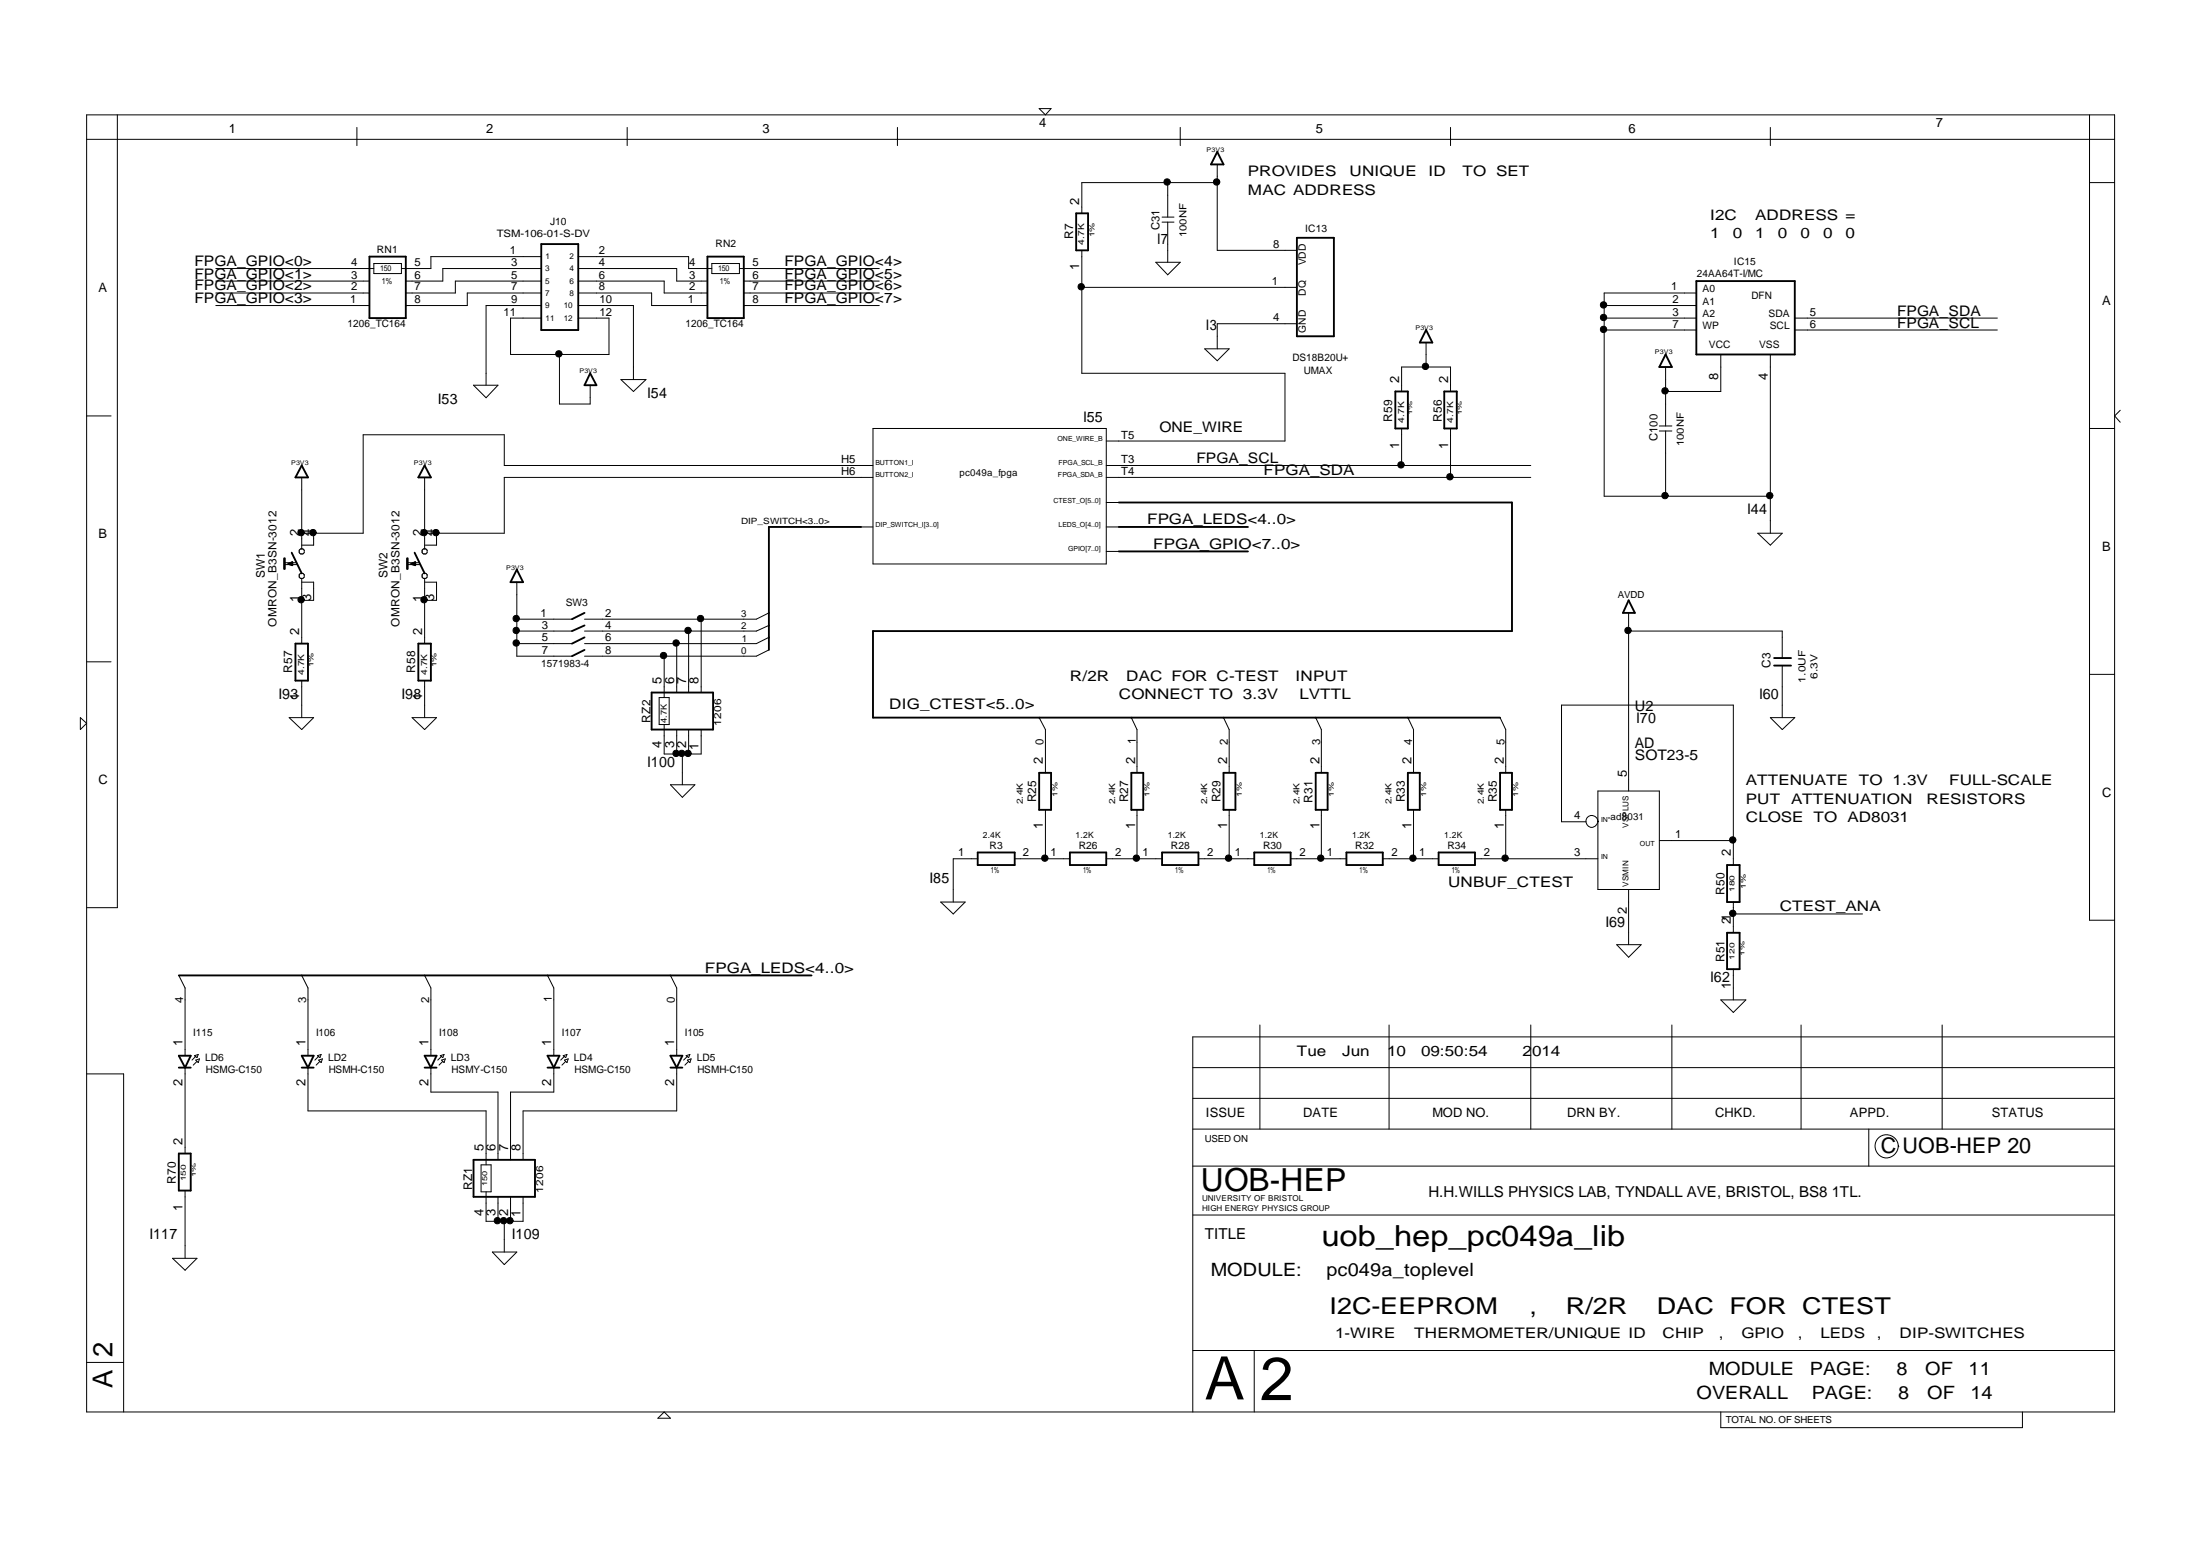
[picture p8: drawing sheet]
<svg xmlns="http://www.w3.org/2000/svg" width="297mm" height="210mm" viewBox="0 0 297 210" stroke-linecap="round" stroke-linejoin="round" font-family="sans-serif">
<g fill="none" stroke="#000" stroke-width=".25">
<path d="M49.9 34.6h4.9v8.3h-4.9zM73.1 32.9h5v11.6h-5zM95.5 34.6h4.9v8.3h-4.9zM145.3 28.8h1.6v5h-1.6zM164.4 20.5l.8 1.7h-1.7zM175.1 32.1h5v13.3h-5zM229 37.9h13.3v9.9h-13.3zM79.7 50.4l.8 1.6h-1.6zM188.4 52.8h1.7v5h-1.7zM192.5 44.5l.9 1.7h-1.7zM195 52.8h1.7v5h-1.7zM224.9 47.8l.8 1.7h-1.7z"/>
<path d="M38.4 75.4v1.4M38.5 75.4v1.4M39 76.1l.5-.2v.4zM39 76.1l.5 .1M39 76.1h.5M39.4 74.6l1.3 2.8M39.5 76l-.5 .1M40.7 62.8l.9 1.6h-1.7zM55 75.4v1.4M55.6 76.1h.5M55.6 76.1l.5-.2v.4zM55.6 76.1l.5 .1"/>
<path d="M56 74.6l1.3 2.8M56.1 76l-.5 .1M57.3 62.8l.9 1.6h-1.7zM69.8 76.9l.8 1.7h-1.7zM116.3 71.1h-12.5v16.6M151.1 67.8h53v17.4h-86.2v11.7h84.6M151.1 71.1h17.4M151.1 74.4h17.4M39.9 86.9h1.7v5h-1.7zM56.5 86.9h1.7v5h-1.7zM78.9 82.7l-1.7 .9M78.9 87.7l-1.7 .9"/>
<path d="M78.9 86l-1.7 .9M78.9 84.4l-1.7 .8M88 93.5h8.3v5h-8.3zM219.9 81l.8 1.7h-1.6zM239.5 89.8h2.3M239.5 88.8h2.3M132 115.1h5v1.7h-5zM140.3 104.3h1.6v5h-1.6zM144.5 115.1h4.9v1.7h-4.9zM152.8 104.3h1.6v5h-1.6zM156.9 115.1h4.9v1.7h-4.9zM165.2 104.3h1.6v5h-1.6z"/>
<path d="M169.3 115.1h5v1.7h-5zM177.6 104.3h1.7v5h-1.7zM181.8 115.1h4.9v1.7h-4.9zM190.1 104.3h1.6v5h-1.6zM194.2 115.1h4.9v1.7h-4.9zM202.5 104.3h1.6v5h-1.6zM233.2 116.8h1.7v5h-1.7zM24.1 131.7h85.5M233.2 125.9h1.7v4.9h-1.7zM24.1 142.5h1.7l-.8 1.6zM24.1 144.1h1.7M24.1 155.7h1.7v5h-1.7z"/>
<path d="M40.7 142.5h1.6l-.7 1.6zM40.7 144.1h1.6M57.3 142.5h1.6l-.7 1.6zM57.3 144.1h1.6M63.9 156.6h8.3v5h-8.3zM73.9 142.5h1.6l-.7 1.6zM73.9 144.1h1.6M90.5 142.5h1.6l-.7 1.6zM90.5 144.1h1.6"/>
</g>
<g fill="none" stroke="#000" stroke-width=".14">
<path d="M11.7 15.5h273.8v175.1h-273.8zM11.7 18.8h273.8M15.8 15.5v107h-4.1M48.2 17.2v2.5M84.7 17.2v2.5M121.2 17.2v2.5M140.3 14.7h1.6l-.7 .8zM159.4 17.2v2.5M195.8 17.2v2.5M239 17.2v2.5M282.1 15.5v108.7h3.4M29.1 39.6h20.8"/>
<path d="M29.1 37.9h20.8M29.1 36.2h21.4M50.5 35.6h3.7v1.3h-3.7zM73.1 34.6h-14.9v1.6h-4M73.1 39.6h-10v1.6h-8.3M73.1 37.9h-11.6v1.7h-6.7M73.1 36.2h-13.3v1.7h-5M78.1 36.2h13.3v1.7h4.1M78.1 39.6h9.9v1.6h7.5M78.1 37.9h11.6v1.7h5.8M78.1 34.6h14.9v1.6h3.1M96.1 35.6h3.7v1.3h-3.7z"/>
<path d="M99.8 36.2h18.9M100.4 39.6h18.3M100.4 37.9h18.3M146.1 38.8h29M146.1 33.8v16.6h27.4v9.1h-24.1M156.1 35.4h3.3l-1.7 1.7zM156.9 30h1.6M156.9 29.3h1.6M157.7 24.7v4.6M157.7 30v5.4M164.4 22.2v11.6h10.7M164.4 24.7h-18.3v4.1"/>
<path d="M229 39.6h-12.4v27.4h22.4M282.1 24.7h3.4M11.7 56.1h3.3M29.1 41.2h20.8M63.9 52h3.3l-1.6 1.7zM73.1 42.9h-4.2v4.9h13.3v-4.9h-4.1M73.1 41.2h-7.5v10.8M75.5 47.8v6.7h4.2v-2.5M78.1 41.2h7.4v10M83.8 51.2h3.4l-1.7 1.6zM100.4 41.2h18.3M117.9 57.8h31.5v18.3h-31.5z"/>
<path d="M162.7 47.1h3.3l-1.6 1.6zM175.1 43.7h-10.7v3.4M189.2 52.8v-3.3h6.6v3.3M189.2 57.8v5M192.5 46.2v3.3M195.8 57.8v6.6M216.6 42.9h12.4M216.6 44.5h12.4M216.6 41.2h12.4M224 58.2h1.7M224 57.5h1.7M224.9 49.5v8"/>
<path d="M224.9 58.2v8.8M232.3 47.8v5h-7.4M239 47.8v24.2M242.3 42.9h27.4M242.3 44.5h27.4M282.1 57.8h3.4M286.3 55.4l-.8 .7 .8 .9M38.5 76.2h1.6M38.5 76h1.6M39.5 76l-.5 .1M40.7 64.4v9.7M40.7 78.1v8.8"/>
<path d="M40.7 78.6h1.6v2.4h-1.6M41.1 74.4v-.1l-.2-.2h-.3l-.2 .2v.3l.2 .2h.3l.2-.3M41.1 77.7v-.1l-.2-.2h-.3l-.2 .2v.3l.2 .2h.3l.2-.3M42.3 72v1.6h-1.6M55 76.2h1.7M55 76h1.7M56.1 76l-.5 .1M57.3 78.6h1.6v2.4h-1.6M57.3 64.4v9.7M57.3 78.1v8.8M57.7 74.4v-.1l-.2-.2h-.3l-.2 .2v.3l.2 .2h.3l.2-.3M57.7 77.7v-.1l-.2-.2h-.3l-.2 .2v.3l.2 .2h.3l.2-.3"/>
<path d="M58.9 72v1.6h-1.6M69.8 78.6v10h7.4M116.3 71.1h1.6M117.9 62.8h-49.8v-4.1h-19.1v13.3h-8.3M117.9 64.4h-49.8v7.6h-10.8M149.4 62.8h57.3M149.4 64.4h57.3M149.4 67.8h1.7M149.4 71.1h1.7M149.4 74.4h1.7M237.3 72h3.3l-1.6 1.6zM10.8 96.9l.9 .7-.9 .9z"/>
<path d="M11.7 89.3h3.3M39 96.9h3.3l-1.6 1.6zM40.7 91.9v5M55.6 96.9h3.3l-1.6 1.6zM57.3 91.9v5M69.8 86.9h7.4M69.8 85.2h7.4M69.8 83.6h7.4M89 94.2h1.4v3.6h-1.4zM89.7 88.6v5.6M89.7 97.8v4h5v-3.3M91.4 86.9v6.6"/>
<path d="M91.4 98.5v3.3M93 85.2v8.3M93 98.5v3.3M94.7 83.6v9.9M103.8 87.7l-1.7 .9h-23.2M103.8 86l-1.7 .9h-23.2M103.8 84.4l-1.7 .8h-23.2M103.8 82.7l-1.7 .9h-23.2M140.3 96.9l.9 1.6v5.8M152.8 96.9l.7 1.6v5.8M165.2 96.9l.8 1.6v5.8M177.6 96.9l.8 1.6v5.8"/>
<path d="M190.1 96.9l.8 1.6v5.8M202.5 96.9l.8 1.6v5.8M219.9 85.2h20.7v3.6M219.9 82.7v24.1M239 96.9h3.3l-1.7 1.6zM240.6 89.8v7.1M282.1 91h3.4M90.5 105.9h3.3l-1.7 1.7zM92.1 101.8v4.1M132 115.9h-3.3v5.9M137 115.9h7.5M141.2 109.3v6.6"/>
<path d="M149.4 115.9h7.5M153.5 109.3v6.6M161.8 115.9h7.5M166 109.3v6.6M174.3 115.9h7.5M178.4 109.3v6.6M186.7 115.9h7.5M190.9 109.3v6.6M199.1 115.9h16.6M203.3 109.3v6.6M214.1 110.9h-3.3v-15.7h23.2v21.6M215.7 110.8a.8 .8 0 0 1-1 .8 .8 .8 0 0 1-.3-1.3 .8 .8 0 0 1 1.3 .2l.1 .4"/>
<path d="M215.7 106.8h8.3v13.3h-8.3zM224 113.5h10M24.1 131.7l.9 1.7v9.1M40.7 131.7l.9 1.7v9.1M57.3 131.7l.9 1.7v9.1M73.9 131.7l.9 1.7v9.1M90.5 131.7l.9 1.7v9.1M127 121.8h3.3l-1.6 1.6zM170.1 138.4v14M187.5 138.4v14M206.7 138.4v14M218.3 127.5h3.3l-1.7 1.7z"/>
<path d="M219.9 120.1v7.4M225.7 138.4v14M232.3 135h3.4l-1.7 1.7zM234 121.8v4.1M234 130.8v4.2M234 123.4h17.5M243.2 138.4v14M262.2 138.4v14M285.5 140h-124.5v50.6M11.7 145h5v45.6M25 144.1v11.6M26.3 142.5l.5-.2-.2 .5z"/>
<path d="M26.4 143.1l.5-.2-.1 .5zM26.4 142.6l-.5 .5M26.6 143.3l-.5 .5M41.6 144.1v5.9h24v7.2M42.9 142.5l.5-.2-.2 .5zM43 143.1l.5-.2-.1 .5zM43 142.6l-.5 .5M43.2 143.3l-.5 .5M58.2 144.1v3.3h9v9.2M59.4 142.5l.6-.2-.2 .5zM59.6 143.1l.5-.2-.1 .5zM59.6 142.6l-.5 .5"/>
<path d="M59.8 143.3l-.5 .5M65 157.2h1.3v3.7h-1.3zM74.8 144.1v3.3h-5.9v9.2M76 142.5l.6-.2-.2 .5zM76.2 143.1l.5-.2-.1 .5zM76.2 142.6l-.5 .5M76.4 143.3l-.5 .5M91.4 144.1v5.9h-20.8v6.6M92.6 142.5l.5-.2-.1 .5zM92.8 143.1l.5-.2-.2 .5zM92.8 142.6l-.5 .5M93 143.3l-.5 .5"/>
<path d="M161 148.3h124.5M161 144.1h124.5M161 157.4h124.5M161 152.4h124.5M252.3 152.4v5M256.3 154.7a1.56 1.56 0 0 1-2.2 1.5 1.56 1.56 0 0 1-.4-2.6 1.56 1.56 0 0 1 2.5 .6l.2 .6M23.3 169.9h3.3l-1.6 1.6zM25 160.7v9.2M65.6 160.9v4h5v-3.3M66.5 169h3.3l-1.7 1.7zM67.2 161.6v3.3M68.1 164.9v4.1"/>
<path d="M68.9 161.6v3.3M161 164h124.5M11.7 183.9h5M88.8 191.4l.9-.8 .8 .8zM161 182.3h124.5M169.3 182.3v8.3M232.3 190.6v2.1h40.8v-2.1"/>
<circle cx="146" cy="38.7" r=".43"/>
<circle cx="157.6" cy="24.6" r=".43"/>
<circle cx="164.3" cy="24.6" r=".43"/>
<circle cx="75.4" cy="47.8" r=".43"/>
<circle cx="192.5" cy="49.5" r=".43"/>
<circle cx="216.5" cy="44.5" r=".43"/>
<circle cx="216.5" cy="41.2" r=".43"/>
<circle cx="216.5" cy="42.9" r=".43"/>
<circle cx="224.8" cy="52.8" r=".43"/>
<circle cx="40.6" cy="71.9" r=".43"/>
<circle cx="42.3" cy="71.9" r=".43"/>
<circle cx="57.2" cy="71.9" r=".43"/>
<circle cx="58.9" cy="71.9" r=".43"/>
<circle cx="189.2" cy="62.8" r=".43"/>
<circle cx="195.8" cy="64.4" r=".43"/>
<circle cx="224.8" cy="66.9" r=".43"/>
<circle cx="238.9" cy="66.9" r=".43"/>
<circle cx="40.6" cy="81" r=".43"/>
<circle cx="57.2" cy="81" r=".43"/>
<circle cx="69.7" cy="86.8" r=".43"/>
<circle cx="69.7" cy="85.1" r=".43"/>
<circle cx="69.7" cy="83.5" r=".43"/>
<circle cx="89.6" cy="88.5" r=".43"/>
<circle cx="91.3" cy="86.8" r=".43"/>
<circle cx="92.9" cy="85.1" r=".43"/>
<circle cx="94.6" cy="83.5" r=".43"/>
<circle cx="219.8" cy="85.1" r=".43"/>
<circle cx="91.3" cy="101.7" r=".43"/>
<circle cx="92" cy="101.7" r=".43"/>
<circle cx="92.9" cy="101.7" r=".43"/>
<circle cx="141.1" cy="115.8" r=".43"/>
<circle cx="153.4" cy="115.8" r=".43"/>
<circle cx="165.9" cy="115.8" r=".43"/>
<circle cx="178.3" cy="115.8" r=".43"/>
<circle cx="190.8" cy="115.8" r=".43"/>
<circle cx="203.2" cy="115.8" r=".43"/>
<circle cx="233.9" cy="113.4" r=".43"/>
<circle cx="233.9" cy="123.3" r=".43"/>
<circle cx="67.1" cy="164.8" r=".43"/>
<circle cx="68" cy="164.8" r=".43"/>
<circle cx="68.8" cy="164.8" r=".43"/>
</g>
<g fill="#000">
<circle cx="146" cy="38.7" r=".43"/>
<circle cx="157.6" cy="24.6" r=".43"/>
<circle cx="164.3" cy="24.6" r=".43"/>
<circle cx="75.4" cy="47.8" r=".43"/>
<circle cx="192.5" cy="49.5" r=".43"/>
<circle cx="216.5" cy="44.5" r=".43"/>
<circle cx="216.5" cy="41.2" r=".43"/>
<circle cx="216.5" cy="42.9" r=".43"/>
<circle cx="224.8" cy="52.8" r=".43"/>
<circle cx="40.6" cy="71.9" r=".43"/>
<circle cx="42.3" cy="71.9" r=".43"/>
<circle cx="57.2" cy="71.9" r=".43"/>
<circle cx="58.9" cy="71.9" r=".43"/>
<circle cx="189.2" cy="62.8" r=".43"/>
<circle cx="195.8" cy="64.4" r=".43"/>
<circle cx="224.8" cy="66.9" r=".43"/>
<circle cx="238.9" cy="66.9" r=".43"/>
<circle cx="40.6" cy="81" r=".43"/>
<circle cx="57.2" cy="81" r=".43"/>
<circle cx="69.7" cy="86.8" r=".43"/>
<circle cx="69.7" cy="85.1" r=".43"/>
<circle cx="69.7" cy="83.5" r=".43"/>
<circle cx="89.6" cy="88.5" r=".43"/>
<circle cx="91.3" cy="86.8" r=".43"/>
<circle cx="92.9" cy="85.1" r=".43"/>
<circle cx="94.6" cy="83.5" r=".43"/>
<circle cx="219.8" cy="85.1" r=".43"/>
<circle cx="91.3" cy="101.7" r=".43"/>
<circle cx="92" cy="101.7" r=".43"/>
<circle cx="92.9" cy="101.7" r=".43"/>
<circle cx="141.1" cy="115.8" r=".43"/>
<circle cx="153.4" cy="115.8" r=".43"/>
<circle cx="165.9" cy="115.8" r=".43"/>
<circle cx="178.3" cy="115.8" r=".43"/>
<circle cx="190.8" cy="115.8" r=".43"/>
<circle cx="203.2" cy="115.8" r=".43"/>
<circle cx="233.9" cy="113.4" r=".43"/>
<circle cx="233.9" cy="123.3" r=".43"/>
<circle cx="67.1" cy="164.8" r=".43"/>
<circle cx="68" cy="164.8" r=".43"/>
<circle cx="68.8" cy="164.8" r=".43"/>
</g>
<text font-size="8.2" x="170.1" y="189">2</text>
<text font-size="8.1" x="162.7" y="188.9">A</text>
<text font-size="4.3" x="162.1" y="160.7">UOB-HEP</text>
<text font-size="3.9" x="178.4" y="168.2">uob_hep_pc049a_lib</text>
<g font-size="3.7">
<text x="15.2" y="183.1" transform="rotate(-90 15.2 183.1)">2</text>
<text x="15.2" y="187.3" transform="rotate(-90 15.2 187.3)">A</text>
</g>
<g font-size="3.1">
<text x="179.5" y="177.3">I2C-EEPROM</text>
<text x="206.5" y="177.3">,</text>
<text x="211.4" y="177.3">R/2R</text>
<text x="223.7" y="177.3">DAC FOR CTEST</text>
</g>
<text font-size="2.9" x="253.9" y="155.6">C UOB-HEP 20</text>
<g font-size="2.5">
<text x="163.5" y="172.3">MODULE:</text>
<text x="179.1" y="172.3">pc049a_toplevel</text>
<text x="230.7" y="185.6">MODULE</text>
<text x="244.4" y="185.6">PAGE:</text>
<text x="256" y="185.6">8</text>
<text x="259.9" y="185.6">OF</text>
<text x="265.8" y="185.6">11</text>
<text x="229" y="188.9">OVERALL</text>
<text x="244.6" y="188.9">PAGE:</text>
<text x="256.3" y="188.9">8</text>
<text x="260.2" y="188.9">OF</text>
<text x="266" y="188.9">14</text>
</g>
<g font-size="2">
<text x="168.5" y="23.8">PROVIDES</text>
<text x="182.2" y="23.8">UNIQUE</text>
<text x="192.9" y="23.8">ID</text>
<text x="197.5" y="23.8">TO SET</text>
<text x="168.5" y="26.3">MAC ADDRESS</text>
<text x="230.9" y="29.6">I2C</text>
<text x="237" y="29.6">ADDRESS =</text>
<text x="26.3" y="35.9">FPGA_GPIO&lt;0&gt;</text>
<text x="105.9" y="35.9">FPGA_GPIO&lt;4&gt;</text>
<text x="156.2" y="32.9">I7</text>
<text x="230.9" y="32.1">1</text>
<text x="233.9" y="32.1">0</text>
<text x="237" y="32.1">1</text>
<text x="240" y="32.1">0</text>
<text x="243.1" y="32.1">0</text>
<text x="246.1" y="32.1">0</text>
<text x="249.2" y="32.1">0</text>
<text x="26.3" y="39.2">FPGA_GPIO&lt;2&gt;</text>
<text x="26.3" y="37.6">FPGA_GPIO&lt;1&gt;</text>
<text x="26.3" y="40.9">FPGA_GPIO&lt;3&gt;</text>
<text x="105.9" y="37.6">FPGA_GPIO&lt;5&gt;</text>
<text x="105.9" y="40.9">FPGA_GPIO&lt;7&gt;</text>
<text x="105.9" y="39.2">FPGA_GPIO&lt;6&gt;</text>
<text x="162.8" y="44.5">I3</text>
<text x="256.1" y="42.6">FPGA_SDA</text>
<text x="256.1" y="44.2">FPGA_SCL</text>
<text x="87.4" y="53.7">I54</text>
<text x="59.1" y="54.5">I53</text>
<text x="146.2" y="57">I55</text>
<text x="156.6" y="58.3">ONE_WIRE</text>
<text x="161.6" y="62.5">FPGA_SCL</text>
<text x="170.6" y="64.1">FPGA_SDA</text>
<text x="154.9" y="70.8">FPGA_LEDS&lt;4..0&gt;</text>
<text x="235.9" y="69.4">I44</text>
<text x="155.7" y="74.1">FPGA_GPIO&lt;7..0&gt;</text>
<text x="37.6" y="94.3">I93</text>
<text x="54.2" y="94.3">I98</text>
<text x="120.1" y="95.7">DIG_CTEST&lt;5..0&gt;</text>
<text x="144.5" y="91.9">R/2R</text>
<text x="151.1" y="94.3">CONNECT TO 3.3V</text>
<text x="152.1" y="91.9">DAC FOR C-TEST</text>
<text x="174.9" y="91.9">INPUT</text>
<text x="175.4" y="94.3">LVTTL</text>
<text x="237.5" y="94.3">I60</text>
<text x="220.7" y="101">AD</text>
<text x="220.7" y="96">U2</text>
<text x="220.9" y="97.6">I70</text>
<text x="87.4" y="103.5">I100</text>
<text x="220.7" y="102.6">SOT23-5</text>
<text x="235.7" y="105.9">ATTENUATE</text>
<text x="251" y="105.9">TO 1.3V</text>
<text x="263.2" y="105.9">FULL-SCALE</text>
<text x="235.7" y="110.9">CLOSE TO AD8031</text>
<text x="235.7" y="108.5">PUT</text>
<text x="241.8" y="108.5">ATTENUATION</text>
<text x="260.1" y="108.5">RESISTORS</text>
<text x="125.5" y="119.2">I85</text>
<text x="195.5" y="119.7">UNBUF_CTEST</text>
<text x="216.8" y="125.1">I69</text>
<text x="240.3" y="123">CTEST_ANA</text>
<text x="95.2" y="131.3">FPGA_LEDS&lt;4..0&gt;</text>
<text x="230.9" y="132.5">I62</text>
<text x="175.1" y="142.5">Tue</text>
<text x="181.2" y="142.5">Jun</text>
<text x="187.3" y="142.5">10</text>
<text x="191.9" y="142.5">09:50:54</text>
<text x="205.6" y="142.5">2014</text>
<text x="192.9" y="161.6">H.H.WILLS PHYSICS LAB, TYNDALL AVE, BRISTOL, BS8 1TL.</text>
<text x="20.2" y="167.3">I117</text>
<text x="69.1" y="167.3">I109</text>
<text x="162.7" y="167.3">TITLE</text>
<text x="180.3" y="180.6">1-WIRE</text>
<text x="190.9" y="180.6">THERMOMETER/UNIQUE ID</text>
<text x="224.5" y="180.6">CHIP</text>
<text x="232.1" y="180.6">,</text>
<text x="235.1" y="180.6">GPIO</text>
<text x="242.8" y="180.6">,</text>
<text x="245.8" y="180.6">LEDS</text>
<text x="253.4" y="180.6">,</text>
<text x="256.5" y="180.6">DIP-SWITCHES</text>
</g>
<g font-size="1.7">
<text x="30.9" y="18">1</text>
<text x="65.6" y="18">2</text>
<text x="103" y="18">3</text>
<text x="140.3" y="17.1">4</text>
<text x="177.6" y="18">5</text>
<text x="219.9" y="18">6</text>
<text x="261.4" y="17.1">7</text>
<text x="145.7" y="27.6" transform="rotate(-90 145.7 27.6)">2</text>
<text x="13.3" y="39.5">A</text>
<text x="145.7" y="36.4" transform="rotate(-90 145.7 36.4)">1</text>
<text x="283.8" y="41.2">A</text>
<text x="188.9" y="51.7" transform="rotate(-90 188.9 51.7)">2</text>
<text x="195.5" y="51.7" transform="rotate(-90 195.5 51.7)">2</text>
<text x="232" y="51.2" transform="rotate(-90 232 51.2)">8</text>
<text x="238.7" y="51.2" transform="rotate(-90 238.7 51.2)">4</text>
<text x="188.9" y="60.5" transform="rotate(-90 188.9 60.5)">1</text>
<text x="195.5" y="60.5" transform="rotate(-90 195.5 60.5)">1</text>
<text x="13.3" y="72.7">B</text>
<text x="40.4" y="72.4" transform="rotate(-90 40.4 72.4)">2</text>
<text x="42" y="72.4" transform="rotate(-90 42 72.4)">4</text>
<text x="57" y="72.4" transform="rotate(-90 57 72.4)">2</text>
<text x="58.6" y="72.4" transform="rotate(-90 58.6 72.4)">4</text>
<text x="283.8" y="74.3">B</text>
<text x="40.4" y="81.3" transform="rotate(-90 40.4 81.3)">1</text>
<text x="42" y="81.1" transform="rotate(-90 42 81.1)">3</text>
<text x="57" y="81.3" transform="rotate(-90 57 81.3)">1</text>
<text x="58.6" y="81.1" transform="rotate(-90 58.6 81.1)">3</text>
<text x="40.4" y="85.7" transform="rotate(-90 40.4 85.7)">2</text>
<text x="57" y="85.7" transform="rotate(-90 57 85.7)">2</text>
<text x="40.4" y="94.5" transform="rotate(-90 40.4 94.5)">1</text>
<text x="57" y="94.5" transform="rotate(-90 57 94.5)">1</text>
<text x="89.3" y="92.4" transform="rotate(-90 89.3 92.4)">5</text>
<text x="91" y="92.4" transform="rotate(-90 91 92.4)">6</text>
<text x="92.6" y="92.4" transform="rotate(-90 92.6 92.4)">7</text>
<text x="94.3" y="92.4" transform="rotate(-90 94.3 92.4)">8</text>
<text x="89.3" y="101" transform="rotate(-90 89.3 101)">4</text>
<text x="91" y="101" transform="rotate(-90 91 101)">3</text>
<text x="92.6" y="101" transform="rotate(-90 92.6 101)">2</text>
<text x="94.3" y="101.2" transform="rotate(-90 94.3 101.2)">1</text>
<text x="13.3" y="105.8">C</text>
<text x="140.8" y="103.1" transform="rotate(-90 140.8 103.1)">2</text>
<text x="153.3" y="103.1" transform="rotate(-90 153.3 103.1)">2</text>
<text x="165.7" y="103.1" transform="rotate(-90 165.7 103.1)">2</text>
<text x="178.2" y="103.1" transform="rotate(-90 178.2 103.1)">2</text>
<text x="190.6" y="103.1" transform="rotate(-90 190.6 103.1)">2</text>
<text x="203" y="103.1" transform="rotate(-90 203 103.1)">2</text>
<text x="219.6" y="104.8" transform="rotate(-90 219.6 104.8)">5</text>
<text x="283.8" y="107.5">C</text>
<text x="140.8" y="111.9" transform="rotate(-90 140.8 111.9)">1</text>
<text x="153.3" y="111.9" transform="rotate(-90 153.3 111.9)">1</text>
<text x="165.7" y="111.9" transform="rotate(-90 165.7 111.9)">1</text>
<text x="178.2" y="111.9" transform="rotate(-90 178.2 111.9)">1</text>
<text x="190.6" y="111.9" transform="rotate(-90 190.6 111.9)">1</text>
<text x="203" y="111.9" transform="rotate(-90 203 111.9)">1</text>
<text x="233.7" y="115.6" transform="rotate(-90 233.7 115.6)">2</text>
<text x="219.6" y="123.4" transform="rotate(-90 219.6 123.4)">2</text>
<text x="233.7" y="124.7" transform="rotate(-90 233.7 124.7)">21</text>
<text x="233.7" y="133.5" transform="rotate(-90 233.7 133.5)">1</text>
<text x="24.7" y="141.2" transform="rotate(-90 24.7 141.2)">1</text>
<text x="41.2" y="141.2" transform="rotate(-90 41.2 141.2)">1</text>
<text x="57.8" y="141.2" transform="rotate(-90 57.8 141.2)">1</text>
<text x="74.4" y="141.2" transform="rotate(-90 74.4 141.2)">1</text>
<text x="91" y="141.2" transform="rotate(-90 91 141.2)">1</text>
<text x="24.7" y="146.7" transform="rotate(-90 24.7 146.7)">2</text>
<text x="41.2" y="146.7" transform="rotate(-90 41.2 146.7)">2</text>
<text x="57.8" y="146.7" transform="rotate(-90 57.8 146.7)">2</text>
<text x="74.4" y="146.7" transform="rotate(-90 74.4 146.7)">2</text>
<text x="91" y="146.7" transform="rotate(-90 91 146.7)">2</text>
<text x="24.7" y="154.6" transform="rotate(-90 24.7 154.6)">2</text>
<text x="65.3" y="155.4" transform="rotate(-90 65.3 155.4)">5</text>
<text x="66.9" y="155.4" transform="rotate(-90 66.9 155.4)">6</text>
<text x="68.6" y="155.4" transform="rotate(-90 68.6 155.4)">7</text>
<text x="70.3" y="155.4" transform="rotate(-90 70.3 155.4)">8</text>
<text x="162.8" y="150.7">ISSUE</text>
<text x="175.9" y="150.7">DATE</text>
<text x="193.4" y="150.7">MOD NO.</text>
<text x="211.6" y="150.7">DRN BY.</text>
<text x="231.6" y="150.7">CHKD.</text>
<text x="249.8" y="150.7">APPD.</text>
<text x="268.9" y="150.7">STATUS</text>
<text x="24.7" y="163.4" transform="rotate(-90 24.7 163.4)">1</text>
<text x="65.3" y="164.1" transform="rotate(-90 65.3 164.1)">4</text>
<text x="66.9" y="164.1" transform="rotate(-90 66.9 164.1)">3</text>
<text x="68.6" y="164.1" transform="rotate(-90 68.6 164.1)">2</text>
<text x="70.3" y="164.3" transform="rotate(-90 70.3 164.3)">1</text>
</g>
<g font-size="1.6">
<text x="144.9" y="32.3" transform="rotate(-90 144.9 32.3)">R7</text>
<text x="188" y="56.9" transform="rotate(-90 188 56.9)">R59</text>
<text x="194.7" y="56.9" transform="rotate(-90 194.7 56.9)">R56</text>
<text x="35.7" y="78.1" transform="rotate(-90 35.7 78.1)">SW1</text>
<text x="52.3" y="78.1" transform="rotate(-90 52.3 78.1)">SW2</text>
<text x="39.5" y="90.9" transform="rotate(-90 39.5 90.9)">R57</text>
<text x="56.1" y="90.9" transform="rotate(-90 56.1 90.9)">R58</text>
<text x="239" y="90.2" transform="rotate(-90 239 90.2)">C3</text>
<text x="87.8" y="97.5" transform="rotate(-90 87.8 97.5)">RZ2</text>
<text x="139.9" y="108.3" transform="rotate(-90 139.9 108.3)">R25</text>
<text x="152.3" y="108.3" transform="rotate(-90 152.3 108.3)">R27</text>
<text x="164.8" y="108.3" transform="rotate(-90 164.8 108.3)">R29</text>
<text x="177.2" y="108.4" transform="rotate(-90 177.2 108.4)">R31</text>
<text x="189.7" y="108.3" transform="rotate(-90 189.7 108.3)">R33</text>
<text x="202.1" y="108.3" transform="rotate(-90 202.1 108.3)">R35</text>
<text x="232.8" y="120.7" transform="rotate(-90 232.8 120.7)">R50</text>
<text x="232.8" y="129.9" transform="rotate(-90 232.8 129.9)">R51</text>
<text x="23.7" y="159.8" transform="rotate(-90 23.7 159.8)">R70</text>
<text x="63.8" y="160.6" transform="rotate(-90 63.8 160.6)">RZ1</text>
</g>
<g font-size="1.5">
<text x="47.4" y="35.9">4</text>
<text x="56" y="35.9">5</text>
<text x="68.8" y="34.3">1</text>
<text x="69" y="35.9">3</text>
<text x="80.9" y="35.9">4</text>
<text x="80.9" y="34.3">2</text>
<text x="93.1" y="35.9">4</text>
<text x="101.6" y="35.9">5</text>
<text x="156.6" y="31.1" transform="rotate(-90 156.6 31.1)">C31</text>
<text x="171.9" y="33.5">8</text>
<text x="47.3" y="40.9">1</text>
<text x="47.4" y="39.2">2</text>
<text x="47.4" y="37.6">3</text>
<text x="56" y="39.2">7</text>
<text x="56" y="37.6">6</text>
<text x="56" y="40.9">8</text>
<text x="69" y="40.9">9</text>
<text x="69" y="39.2">7</text>
<text x="69" y="37.6">5</text>
<text x="80.9" y="39.2">8</text>
<text x="80.9" y="37.6">6</text>
<text x="81" y="40.9">10</text>
<text x="92.9" y="40.9">1</text>
<text x="93.1" y="39.2">2</text>
<text x="93.1" y="37.6">3</text>
<text x="101.6" y="39.2">7</text>
<text x="101.6" y="37.6">6</text>
<text x="101.6" y="40.9">8</text>
<text x="171.7" y="38.5">1</text>
<text x="225.6" y="39.2">1</text>
<text x="225.8" y="40.9">2</text>
<text x="68" y="42.6">11</text>
<text x="81" y="42.6">12</text>
<text x="171.9" y="43.4">4</text>
<text x="225.8" y="44.2">7</text>
<text x="225.8" y="42.6">3</text>
<text x="244.4" y="44.2">6</text>
<text x="244.4" y="42.6">5</text>
<text x="151.4" y="59.2">T5</text>
<text x="223.8" y="59.5" transform="rotate(-90 223.8 59.5)">C100</text>
<text x="113.6" y="64.1">H6</text>
<text x="113.6" y="62.5">H5</text>
<text x="151.4" y="64.1">T4</text>
<text x="151.4" y="62.5">T3</text>
<text x="73" y="83.2">1</text>
<text x="81.7" y="83.2">2</text>
<text x="37.4" y="84.6" transform="rotate(-90 37.4 84.6)">OMRON_B3SN-3012</text>
<text x="53.9" y="84.6" transform="rotate(-90 53.9 84.6)">OMRON_B3SN-3012</text>
<text x="73.2" y="84.8">3</text>
<text x="73.2" y="88.2">7</text>
<text x="73.2" y="86.5">5</text>
<text x="81.7" y="86.5">6</text>
<text x="81.7" y="84.8">4</text>
<text x="81.7" y="88.2">8</text>
<text x="140.9" y="100.5" transform="rotate(-90 140.9 100.5)">0</text>
<text x="153.3" y="100.4" transform="rotate(-90 153.3 100.4)">1</text>
<text x="165.8" y="100.5" transform="rotate(-90 165.8 100.5)">2</text>
<text x="178.2" y="100.5" transform="rotate(-90 178.2 100.5)">3</text>
<text x="190.7" y="100.5" transform="rotate(-90 190.7 100.5)">4</text>
<text x="203.1" y="100.5" transform="rotate(-90 203.1 100.5)">5</text>
<text x="212.5" y="110.6">4</text>
<text x="226.2" y="113.1">1</text>
<text x="129.4" y="115.6">1</text>
<text x="138.1" y="115.6">2</text>
<text x="141.8" y="115.6">1</text>
<text x="150.5" y="115.6">2</text>
<text x="154.3" y="115.6">1</text>
<text x="163" y="115.6">2</text>
<text x="166.7" y="115.6">1</text>
<text x="175.4" y="115.6">2</text>
<text x="179.2" y="115.6">1</text>
<text x="187.9" y="115.6">2</text>
<text x="191.6" y="115.6">1</text>
<text x="200.3" y="115.6">2</text>
<text x="212.5" y="115.6">3</text>
<text x="24.7" y="135.4" transform="rotate(-90 24.7 135.4)">4</text>
<text x="41.3" y="135.4" transform="rotate(-90 41.3 135.4)">3</text>
<text x="57.9" y="135.4" transform="rotate(-90 57.9 135.4)">2</text>
<text x="74.5" y="135.3" transform="rotate(-90 74.5 135.3)">1</text>
<text x="91.1" y="135.4" transform="rotate(-90 91.1 135.4)">0</text>
</g>
<g font-size="1.4">
<text x="50.9" y="34.2">RN1</text>
<text x="67.1" y="32">TSM-106-01-S-DV</text>
<text x="74.3" y="30.4">J10</text>
<text x="96.6" y="33.4">RN2</text>
<text x="176.2" y="31.3">IC13</text>
<text x="176.3" y="35.8" transform="rotate(-90 176.3 35.8)">VDD</text>
<text x="234.1" y="35.8">IC15</text>
<text x="176.3" y="39.9" transform="rotate(-90 176.3 39.9)">DQ</text>
<text x="229.1" y="37.4">24AA64T-I/MC</text>
<text x="229.9" y="41.2">A1</text>
<text x="229.9" y="39.5">A0</text>
<text x="236.5" y="40.3">DFN</text>
<text x="46.9" y="44.1">1206_TC164</text>
<text x="92.6" y="44.1">1206_TC164</text>
<text x="176.3" y="45" transform="rotate(-90 176.3 45)">GND</text>
<text x="229.9" y="44.5">WP</text>
<text x="229.9" y="42.9">A2</text>
<text x="230.7" y="47">VCC</text>
<text x="237.5" y="47">VSS</text>
<text x="238.8" y="42.9">SDA</text>
<text x="238.9" y="44.5">SCL</text>
<text x="174.5" y="48.8">DS18B20U+</text>
<text x="176" y="50.5">UMAX</text>
<text x="76.4" y="81.8">SW3</text>
<text x="73.1" y="90.1">1571983-4</text>
<text x="133.6" y="114.6">R3</text>
<text x="145.6" y="114.6">R26</text>
<text x="158.1" y="114.6">R28</text>
<text x="170.5" y="114.6">R30</text>
<text x="183" y="114.6">R32</text>
<text x="195.4" y="114.6">R34</text>
<text x="26.1" y="139.9">I115</text>
<text x="27.7" y="143.3">LD6</text>
<text x="42.7" y="139.9">I106</text>
<text x="44.3" y="143.3">LD2</text>
<text x="59.3" y="139.9">I108</text>
<text x="60.9" y="143.3">LD3</text>
<text x="75.9" y="139.9">I107</text>
<text x="77.5" y="143.3">LD4</text>
<text x="92.5" y="139.9">I105</text>
<text x="94.1" y="143.3">LD5</text>
<text x="27.8" y="144.8">HSMG-C150</text>
<text x="44.4" y="144.8">HSMH-C150</text>
<text x="61" y="144.8">HSMY-C150</text>
<text x="77.6" y="144.8">HSMG-C150</text>
<text x="94.2" y="144.8">HSMH-C150</text>
</g>
<g font-size="1.3">
<text x="160.2" y="32" transform="rotate(-90 160.2 32)">100NF</text>
<text x="129.6" y="64.2">pc049a_fpga</text>
<text x="227.3" y="60.2" transform="rotate(-90 227.3 60.2)">100NF</text>
<text x="100.1" y="83.3">3</text>
<text x="218.5" y="80.7">AVDD</text>
<text x="100.1" y="88.2">0</text>
<text x="100.1" y="84.9">2</text>
<text x="100.2" y="86.6">1</text>
<text x="243.8" y="92.1" transform="rotate(-90 243.8 92.1)">1.0UF</text>
<text x="245.4" y="91.6" transform="rotate(-90 245.4 91.6)">6.3V</text>
<text x="97.4" y="98" transform="rotate(-90 97.4 98)">1206</text>
<text x="217.4" y="110.7">ad8031</text>
<text x="162.7" y="154.1">USED ON</text>
<text x="73.3" y="161" transform="rotate(-90 73.3 161)">1206</text>
<text x="233" y="192.1">TOTAL NO. OF SHEETS</text>
</g>
<g font-size="1.2">
<text x="146.4" y="33" transform="rotate(-90 146.4 33)">4.7K</text>
<text x="51.6" y="38.4">1%</text>
<text x="97.2" y="38.4">1%</text>
<text x="189.6" y="57.1" transform="rotate(-90 189.6 57.1)">4.7K</text>
<text x="196.2" y="57.1" transform="rotate(-90 196.2 57.1)">4.7K</text>
<text x="100.1" y="70.8">DIP_SWITCH&lt;3..0&gt;</text>
<text x="41.1" y="91.1" transform="rotate(-90 41.1 91.1)">4.7K</text>
<text x="57.7" y="91.1" transform="rotate(-90 57.7 91.1)">4.7K</text>
<text x="90" y="97.5" transform="rotate(-90 90 97.5)">4.7K</text>
<text x="132.7" y="113.1">2.4K</text>
<text x="138.1" y="108.6" transform="rotate(-90 138.1 108.6)">2.4K</text>
<text x="145.2" y="113.1">1.2K</text>
<text x="150.5" y="108.6" transform="rotate(-90 150.5 108.6)">2.4K</text>
<text x="157.7" y="113.1">1.2K</text>
<text x="163" y="108.6" transform="rotate(-90 163 108.6)">2.4K</text>
<text x="170.1" y="113.1">1.2K</text>
<text x="175.4" y="108.6" transform="rotate(-90 175.4 108.6)">2.4K</text>
<text x="182.6" y="113.1">1.2K</text>
<text x="187.9" y="108.6" transform="rotate(-90 187.9 108.6)">2.4K</text>
<text x="195" y="113.1">1.2K</text>
<text x="200.3" y="108.6" transform="rotate(-90 200.3 108.6)">2.4K</text>
<text x="133.8" y="117.9">1%</text>
<text x="146.2" y="117.9">1%</text>
<text x="158.7" y="117.9">1%</text>
<text x="171.1" y="117.9">1%</text>
<text x="183.6" y="117.9">1%</text>
<text x="196" y="117.9">1%</text>
</g>
<g font-size="1.1">
<text x="73.7" y="35">1</text>
<text x="76.9" y="35">2</text>
<text x="51.3" y="36.6">150</text>
<text x="73.6" y="36.6">3</text>
<text x="73.6" y="38.3">5</text>
<text x="73.6" y="41.6">9</text>
<text x="73.6" y="39.9">7</text>
<text x="76.1" y="41.6">10</text>
<text x="76.9" y="39.9">8</text>
<text x="76.9" y="38.3">6</text>
<text x="76.9" y="36.6">4</text>
<text x="97" y="36.6">150</text>
<text x="73.7" y="43.3">11</text>
<text x="76.1" y="43.3">12</text>
<text x="219.9" y="111.8" transform="rotate(-90 219.9 111.8)">VSPLUS</text>
<text x="219.9" y="119.7" transform="rotate(-90 219.9 119.7)">VSMIN</text>
<text x="162.3" y="162.1">UNIVERSITY OF BRISTOL</text>
<text x="162.3" y="163.5">HIGH ENERGY PHYSICS GROUP</text>
</g>
<g font-size="1">
<text x="147.8" y="32" transform="rotate(-90 147.8 32)">1%</text>
<text x="42.3" y="90.1" transform="rotate(-90 42.3 90.1)">1%</text>
<text x="58.9" y="90.1" transform="rotate(-90 58.9 90.1)">1%</text>
<text x="142.8" y="107.5" transform="rotate(-90 142.8 107.5)">1%</text>
<text x="155.2" y="107.5" transform="rotate(-90 155.2 107.5)">1%</text>
<text x="167.7" y="107.5" transform="rotate(-90 167.7 107.5)">1%</text>
<text x="180.1" y="107.5" transform="rotate(-90 180.1 107.5)">1%</text>
<text x="192.5" y="107.5" transform="rotate(-90 192.5 107.5)">1%</text>
<text x="205" y="107.5" transform="rotate(-90 205 107.5)">1%</text>
<text x="235.7" y="120" transform="rotate(-90 235.7 120)">1%</text>
<text x="234.2" y="120.4" transform="rotate(-90 234.2 120.4)">180</text>
<text x="234.2" y="129.6" transform="rotate(-90 234.2 129.6)">120</text>
<text x="25.1" y="159.4" transform="rotate(-90 25.1 159.4)">150</text>
<text x="65.8" y="160.1" transform="rotate(-90 65.8 160.1)">150</text>
</g>
<g font-size=".9">
<text x="162.9" y="20.5">P3V3</text>
<text x="191.1" y="44.5">P3V3</text>
<text x="223.4" y="47.8">P3V3</text>
<text x="78.2" y="50.4">P3V3</text>
<text x="142.8" y="59.5">ONE_WIRE_B</text>
<text x="39.3" y="62.8">P3V3</text>
<text x="55.9" y="62.8">P3V3</text>
<text x="118.2" y="64.4">BUTTON2_I</text>
<text x="118.2" y="62.8">BUTTON1_I</text>
<text x="142.8" y="64.4">FPGA_SDA_B</text>
<text x="142.9" y="62.8">FPGA_SCL_B</text>
<text x="118.2" y="71.1">DIP_SWITCH_I[3..0]</text>
<text x="142.3" y="67.8">CTEST_O[5..0]</text>
<text x="142.9" y="71.1">LEDS_O[4..0]</text>
<text x="68.3" y="76.9">P3V3</text>
<text x="144.2" y="74.4">GPIO[7..0]</text>
<text x="216.2" y="110.9">IN*</text>
<text x="216.2" y="115.9">IN</text>
<text x="221.4" y="114.2">OUT</text>
</g>
<g font-size=".8">
<text x="190.7" y="56.1" transform="rotate(-90 190.7 56.1)">1%</text>
<text x="197.4" y="56.1" transform="rotate(-90 197.4 56.1)">1%</text>
<text x="235.6" y="129" transform="rotate(-90 235.6 129)">1%</text>
<text x="26.4" y="158.9" transform="rotate(-90 26.4 158.9)">1%</text>
</g>
</svg>
